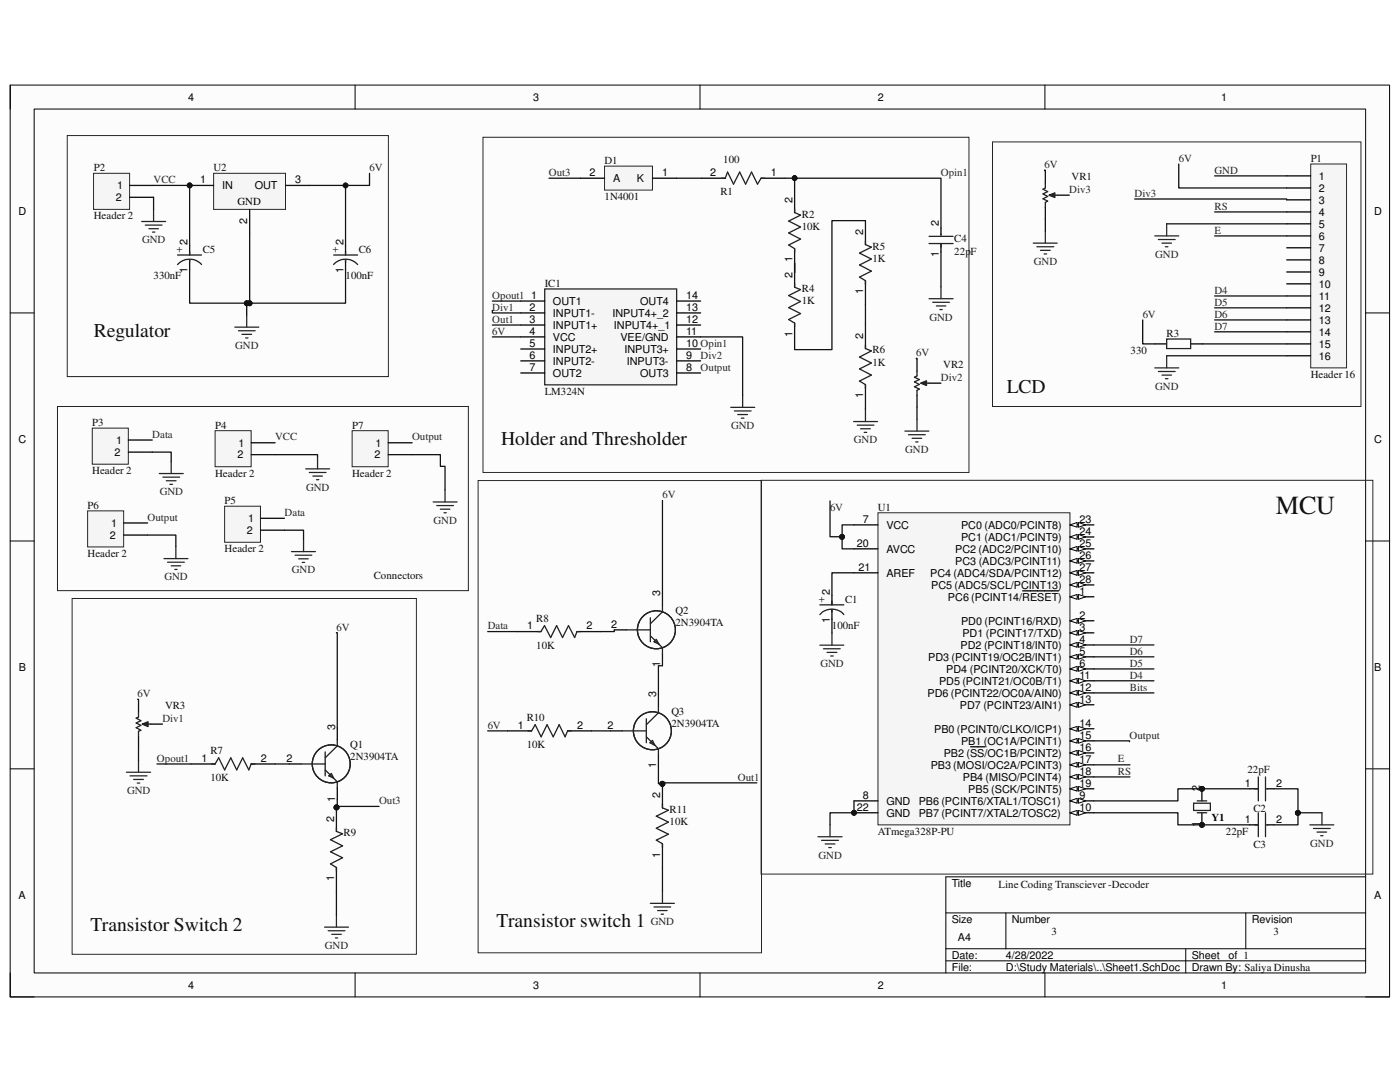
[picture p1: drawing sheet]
<svg xmlns="http://www.w3.org/2000/svg" width="279mm" height="216mm" viewBox="0 0 279 216" stroke-linecap="round" stroke-linejoin="round" font-family="sans-serif">
<path d="M2 17h275.3v181.9h-275.3z" fill-rule="evenodd" fill="#fcfcfc"/>
<path d="M2 17h275.3v181.9h-275.3z" fill="none" stroke="#000" stroke-width=".2"/>
<path d="M6.8 21.8h265.7v172.3h-265.7z" fill-rule="evenodd" fill="#fcfcfc"/>
<g fill="none" stroke="#000" stroke-width=".2">
<path d="M2 17v4.8M70.9 17v4.8M139.7 17v4.8M208.5 17v4.8M6.8 21.8h265.7v172.3h-265.7zM2 62.4h4.8M272.5 62.4h4.8M2 107.9h4.8M272.5 107.9h4.8M2 153.4h4.8M272.5 153.4h4.8M272.5 175h-83.7v19.1"/>
<path d="M2 194.1v4.8h4.8M70.9 194.1v4.8M139.7 194.1v4.8M188.8 182.2h83.7M188.8 189.3h83.7M188.8 191.7h83.7M200.7 182.2v7.1M208.5 194.1v4.8M236.6 189.3v4.8M248.6 182.2v7.1M272.5 198.9h4.8"/>
</g>
<circle cx="170.4" cy="162.2" r=".46" fill="#0e0e0e"/>
<circle cx="170.4" cy="162.2" r=".46" fill="none" stroke="#0e0e0e" stroke-width=".2"/>
<path d="M175.2 102.3h38.3v62.3h-38.3z" fill-rule="evenodd" fill="#f5f5f5"/>
<path d="M175.2 102.3h38.3v62.3h-38.3z" fill="none" stroke="#262626" stroke-width=".2"/>
<path d="M213.5 119.1h4.8" fill="none" stroke="#000" stroke-width=".25"/>
<path d="M213.5 119.1l1.5-.5v1z" fill="#fbfbfb"/>
<path d="M213.5 119.1l1.5-.5v1z" fill="none" stroke="#000" stroke-width=".2"/>
<path d="M215.2 118.6l1.5 .5-1.5 .5z" fill="#fbfbfb"/>
<path d="M215.2 118.6l1.5 .5-1.5 .5z" fill="none" stroke="#000" stroke-width=".2"/>
<path d="M204.1 117.9h7.1M213.5 123.9h4.8" fill="none" stroke="#000" stroke-width=".25"/>
<path d="M213.5 123.9l1.5-.5v1z" fill="#fbfbfb"/>
<path d="M213.5 123.9l1.5-.5v1z" fill="none" stroke="#000" stroke-width=".2"/>
<path d="M215.2 123.4l1.5 .5-1.5 .5z" fill="#fbfbfb"/>
<path d="M215.2 123.4l1.5 .5-1.5 .5z" fill="none" stroke="#000" stroke-width=".2"/>
<path d="M213.5 126.3h4.8" fill="none" stroke="#000" stroke-width=".25"/>
<path d="M213.5 126.3l1.5-.5v.9z" fill="#fbfbfb"/>
<path d="M213.5 126.3l1.5-.5v.9z" fill="none" stroke="#000" stroke-width=".2"/>
<path d="M215.2 125.8l1.5 .5-1.5 .4z" fill="#fbfbfb"/>
<path d="M215.2 125.8l1.5 .5-1.5 .4z" fill="none" stroke="#000" stroke-width=".2"/>
<path d="M213.5 128.7h4.8" fill="none" stroke="#000" stroke-width=".25"/>
<path d="M213.5 128.7l1.5-.5v1z" fill="#fbfbfb"/>
<path d="M213.5 128.7l1.5-.5v1z" fill="none" stroke="#000" stroke-width=".2"/>
<path d="M215.2 128.2l1.5 .5-1.5 .5z" fill="#fbfbfb"/>
<path d="M215.2 128.2l1.5 .5-1.5 .5z" fill="none" stroke="#000" stroke-width=".2"/>
<path d="M213.5 131.1h4.8" fill="none" stroke="#000" stroke-width=".25"/>
<path d="M213.5 131.1l1.5-.5v.9z" fill="#fbfbfb"/>
<path d="M213.5 131.1l1.5-.5v.9z" fill="none" stroke="#000" stroke-width=".2"/>
<path d="M215.2 130.6l1.5 .5-1.5 .4z" fill="#fbfbfb"/>
<path d="M215.2 130.6l1.5 .5-1.5 .4z" fill="none" stroke="#000" stroke-width=".2"/>
<path d="M213.5 133.5h4.8" fill="none" stroke="#000" stroke-width=".25"/>
<path d="M213.5 133.5l1.5-.5v.9z" fill="#fbfbfb"/>
<path d="M213.5 133.5l1.5-.5v.9z" fill="none" stroke="#000" stroke-width=".2"/>
<path d="M215.2 133l1.5 .5-1.5 .4z" fill="#fbfbfb"/>
<path d="M215.2 133l1.5 .5-1.5 .4z" fill="none" stroke="#000" stroke-width=".2"/>
<path d="M170.4 104.7h4.8M170.4 159.8h4.8M213.5 159.8h4.8" fill="none" stroke="#000" stroke-width=".25"/>
<path d="M213.5 159.8l1.5-.5v1z" fill="#fbfbfb"/>
<path d="M213.5 159.8l1.5-.5v1z" fill="none" stroke="#000" stroke-width=".2"/>
<path d="M215.2 159.3l1.5 .5-1.5 .5z" fill="#fbfbfb"/>
<path d="M215.2 159.3l1.5 .5-1.5 .5z" fill="none" stroke="#000" stroke-width=".2"/>
<path d="M213.5 162.2h4.8" fill="none" stroke="#000" stroke-width=".25"/>
<path d="M213.5 162.2l1.5-.5v1z" fill="#fbfbfb"/>
<path d="M213.5 162.2l1.5-.5v1z" fill="none" stroke="#000" stroke-width=".2"/>
<path d="M215.2 161.7l1.5 .5-1.5 .5z" fill="#fbfbfb"/>
<path d="M215.2 161.7l1.5 .5-1.5 .5z" fill="none" stroke="#000" stroke-width=".2"/>
<path d="M213.5 135.8h4.8" fill="none" stroke="#000" stroke-width=".25"/>
<path d="M213.5 135.8l1.5-.4v1z" fill="#fbfbfb"/>
<path d="M213.5 135.8l1.5-.4v1z" fill="none" stroke="#000" stroke-width=".2"/>
<path d="M215.2 135.4l1.5 .4-1.5 .6z" fill="#fbfbfb"/>
<path d="M215.2 135.4l1.5 .4-1.5 .6z" fill="none" stroke="#000" stroke-width=".2"/>
<path d="M213.5 138.3h4.8" fill="none" stroke="#000" stroke-width=".25"/>
<path d="M213.5 138.3l1.5-.5v.9z" fill="#fbfbfb"/>
<path d="M213.5 138.3l1.5-.5v.9z" fill="none" stroke="#000" stroke-width=".2"/>
<path d="M215.2 137.8l1.5 .5-1.5 .4z" fill="#fbfbfb"/>
<path d="M215.2 137.8l1.5 .5-1.5 .4z" fill="none" stroke="#000" stroke-width=".2"/>
<path d="M213.5 140.6h4.8" fill="none" stroke="#000" stroke-width=".25"/>
<path d="M213.5 140.6l1.5-.4v.9z" fill="#fbfbfb"/>
<path d="M213.5 140.6l1.5-.4v.9z" fill="none" stroke="#000" stroke-width=".2"/>
<path d="M215.2 140.2l1.5 .4-1.5 .5z" fill="#fbfbfb"/>
<path d="M215.2 140.2l1.5 .4-1.5 .5z" fill="none" stroke="#000" stroke-width=".2"/>
<path d="M213.5 145.4h4.8" fill="none" stroke="#000" stroke-width=".25"/>
<path d="M213.5 145.4l1.5-.5v1z" fill="#fbfbfb"/>
<path d="M213.5 145.4l1.5-.5v1z" fill="none" stroke="#000" stroke-width=".2"/>
<path d="M215.2 144.9l1.5 .5-1.5 .5z" fill="#fbfbfb"/>
<path d="M215.2 144.9l1.5 .5-1.5 .5z" fill="none" stroke="#000" stroke-width=".2"/>
<path d="M213.5 147.8h4.8" fill="none" stroke="#000" stroke-width=".25"/>
<path d="M213.5 147.8l1.5-.4v.9z" fill="#fbfbfb"/>
<path d="M213.5 147.8l1.5-.4v.9z" fill="none" stroke="#000" stroke-width=".2"/>
<path d="M215.2 147.4l1.5 .4-1.5 .5z" fill="#fbfbfb"/>
<path d="M215.2 147.4l1.5 .4-1.5 .5z" fill="none" stroke="#000" stroke-width=".2"/>
<path d="M213.5 150.2h4.8" fill="none" stroke="#000" stroke-width=".25"/>
<path d="M213.5 150.2l1.5-.5v1z" fill="#fbfbfb"/>
<path d="M213.5 150.2l1.5-.5v1z" fill="none" stroke="#000" stroke-width=".2"/>
<path d="M215.2 149.7l1.5 .5-1.5 .5z" fill="#fbfbfb"/>
<path d="M215.2 149.7l1.5 .5-1.5 .5z" fill="none" stroke="#000" stroke-width=".2"/>
<path d="M193.7 149h2.9M213.5 152.6h4.8" fill="none" stroke="#000" stroke-width=".25"/>
<path d="M213.5 152.6l1.5-.5v1z" fill="#fbfbfb"/>
<path d="M213.5 152.6l1.5-.5v1z" fill="none" stroke="#000" stroke-width=".2"/>
<path d="M215.2 152.1l1.5 .5-1.5 .5z" fill="#fbfbfb"/>
<path d="M215.2 152.1l1.5 .5-1.5 .5z" fill="none" stroke="#000" stroke-width=".2"/>
<path d="M213.5 155h4.8" fill="none" stroke="#000" stroke-width=".25"/>
<path d="M213.5 155l1.5-.5v1z" fill="#fbfbfb"/>
<path d="M213.5 155l1.5-.5v1z" fill="none" stroke="#000" stroke-width=".2"/>
<path d="M215.2 154.5l1.5 .5-1.5 .5z" fill="#fbfbfb"/>
<path d="M215.2 154.5l1.5 .5-1.5 .5z" fill="none" stroke="#000" stroke-width=".2"/>
<path d="M213.5 157.4h4.8" fill="none" stroke="#000" stroke-width=".25"/>
<path d="M213.5 157.4l1.5-.5v1z" fill="#fbfbfb"/>
<path d="M213.5 157.4l1.5-.5v1z" fill="none" stroke="#000" stroke-width=".2"/>
<path d="M215.2 156.9l1.5 .5-1.5 .5z" fill="#fbfbfb"/>
<path d="M215.2 156.9l1.5 .5-1.5 .5z" fill="none" stroke="#000" stroke-width=".2"/>
<path d="M170.4 109.5h4.8M170.4 114.3h4.8M170.4 162.2h4.8" fill="none" stroke="#000" stroke-width=".25"/>
<circle cx="170.4" cy="162.2" r=".46" fill="#0e0e0e"/>
<circle cx="170.4" cy="162.2" r=".46" fill="none" stroke="#0e0e0e" stroke-width=".2"/>
<path d="M213.5 104.7h4.8" fill="none" stroke="#000" stroke-width=".25"/>
<path d="M213.5 104.7l1.5-.4v.9z" fill="#fbfbfb"/>
<path d="M213.5 104.7l1.5-.4v.9z" fill="none" stroke="#000" stroke-width=".2"/>
<path d="M215.2 104.3l1.5 .4-1.5 .5z" fill="#fbfbfb"/>
<path d="M215.2 104.3l1.5 .4-1.5 .5z" fill="none" stroke="#000" stroke-width=".2"/>
<path d="M213.5 107.1h4.8" fill="none" stroke="#000" stroke-width=".25"/>
<path d="M213.5 107.1l1.5-.5v1z" fill="#fbfbfb"/>
<path d="M213.5 107.1l1.5-.5v1z" fill="none" stroke="#000" stroke-width=".2"/>
<path d="M215.2 106.6l1.5 .5-1.5 .5z" fill="#fbfbfb"/>
<path d="M215.2 106.6l1.5 .5-1.5 .5z" fill="none" stroke="#000" stroke-width=".2"/>
<path d="M213.5 109.5h4.8" fill="none" stroke="#000" stroke-width=".25"/>
<path d="M213.5 109.5l1.5-.4v.9z" fill="#fbfbfb"/>
<path d="M213.5 109.5l1.5-.4v.9z" fill="none" stroke="#000" stroke-width=".2"/>
<path d="M215.2 109.1l1.5 .4-1.5 .5z" fill="#fbfbfb"/>
<path d="M215.2 109.1l1.5 .4-1.5 .5z" fill="none" stroke="#000" stroke-width=".2"/>
<path d="M213.5 111.9h4.8" fill="none" stroke="#000" stroke-width=".25"/>
<path d="M213.5 111.9l1.5-.5v1z" fill="#fbfbfb"/>
<path d="M213.5 111.9l1.5-.5v1z" fill="none" stroke="#000" stroke-width=".2"/>
<path d="M215.2 111.4l1.5 .5-1.5 .5z" fill="#fbfbfb"/>
<path d="M215.2 111.4l1.5 .5-1.5 .5z" fill="none" stroke="#000" stroke-width=".2"/>
<path d="M213.5 114.3h4.8" fill="none" stroke="#000" stroke-width=".25"/>
<path d="M213.5 114.3l1.5-.5v1z" fill="#fbfbfb"/>
<path d="M213.5 114.3l1.5-.5v1z" fill="none" stroke="#000" stroke-width=".2"/>
<path d="M215.2 113.8l1.5 .5-1.5 .5z" fill="#fbfbfb"/>
<path d="M215.2 113.8l1.5 .5-1.5 .5z" fill="none" stroke="#000" stroke-width=".2"/>
<path d="M213.5 116.7h4.8" fill="none" stroke="#000" stroke-width=".25"/>
<path d="M213.5 116.7l1.5-.5v1z" fill="#fbfbfb"/>
<path d="M213.5 116.7l1.5-.5v1z" fill="none" stroke="#000" stroke-width=".2"/>
<path d="M215.2 116.2l1.5 .5-1.5 .5z" fill="#fbfbfb"/>
<path d="M215.2 116.2l1.5 .5-1.5 .5z" fill="none" stroke="#000" stroke-width=".2"/>
<path d="M249.4 157.4h1.7M252.8 157.4h1.5M249.4 164.6h1.7M252.8 164.6h1.5" fill="none" stroke="#000" stroke-width=".25"/>
<path d="M250.4 157.4h.7M251.1 155v4.8M252.6 155v4.8M252.8 157.4h.2M250.4 164.6h.7M251.1 162.2v4.8M252.6 162.2v4.8M252.8 164.6h.2" fill="none" stroke="#1c1c1c" stroke-width=".25"/>
<g fill="none" stroke="#262626" stroke-width=".25">
<path d="M163.6 128.7h4.8M164.3 129.5h3.4M165.1 130.2h1.9M165.8 130.9h.5M166 126.3v2.4M163.2 167h4.9M164 167.7h3.3M164.7 168.4h1.9M165.4 169.1h.5M165.7 164.6v2.4M261.4 164.6h4.8M262.1 165.3h3.4"/>
<path d="M262.8 166h2M263.6 166.8h.4M263.8 162.2v2.4"/>
</g>
<path d="M151.9 95.8h122.1v78.6h-122.1z" fill="none" stroke="#262626" stroke-width=".2"/>
<circle cx="239.9" cy="164.6" r=".47" fill="#0e0e0e"/>
<circle cx="239.9" cy="164.6" r=".47" fill="none" stroke="#0e0e0e" stroke-width=".2"/>
<circle cx="239.9" cy="157.4" r=".47" fill="#0e0e0e"/>
<circle cx="239.9" cy="157.4" r=".47" fill="none" stroke="#0e0e0e" stroke-width=".2"/>
<path d="M239.9 162.2v2.4" fill="none" stroke="#000" stroke-width=".25"/>
<circle cx="239.9" cy="164.6" r=".47" fill="#0e0e0e"/>
<circle cx="239.9" cy="164.6" r=".47" fill="none" stroke="#0e0e0e" stroke-width=".2"/>
<path d="M239.9 157.4v2.4" fill="none" stroke="#000" stroke-width=".25"/>
<circle cx="239.9" cy="157.4" r=".47" fill="#0e0e0e"/>
<circle cx="239.9" cy="157.4" r=".47" fill="none" stroke="#0e0e0e" stroke-width=".2"/>
<path d="M238.9 159.8h1.9M238.2 160.3h3.4v1.4h-3.4zM238.9 162.2h1.9" fill="none" stroke="#1c1c1c" stroke-width=".25"/>
<path d="M261.6 32.7h7.1v40.7h-7.1z" fill-rule="evenodd" fill="#f5f5f5"/>
<path d="M198.1 28.3h73.5v52.8h-73.5zM261.6 32.7h7.1v40.7h-7.1z" fill="none" stroke="#262626" stroke-width=".2"/>
<g fill="none" stroke="#000" stroke-width=".25">
<path d="M256.8 35.1h4.8M256.8 37.5h4.8M256.8 39.9h4.8M256.8 42.3h4.8M256.8 44.7h4.8M256.8 47.1h4.8M256.8 49.4h4.8M256.8 51.9h4.8M256.8 54.3h4.8M256.8 56.6h4.8M256.8 59.1h4.8M230.5 68.6h2.3"/>
<path d="M237.6 68.6h2.4M256.8 61.4h4.8M256.8 63.8h4.8M256.8 66.2h4.8M256.8 68.6h4.8M256.8 71h4.8M166 118.8v1.9M166 121.7v1.9"/>
</g>
<path d="M232.8 67.6h4.8v2h-4.8zM166 120v.7M163.6 122.6a3.1 3.1 0 0 1 4.8 0M163.6 120.7h4.8M166 121.7v.4" fill="none" stroke="#1c1c1c" stroke-width=".25"/>
<path d="M230.5 47.1h4.7M231.2 47.8h3.3M231.9 48.5h1.9M232.6 49.2h.5M232.8 44.7v2.4M230.5 73.4h4.7M231.2 74.1h3.3M231.9 74.8h1.9M232.6 75.6h.5M232.8 71v2.4" fill="none" stroke="#262626" stroke-width=".25"/>
<circle cx="132.2" cy="156.4" r=".49" fill="#0e0e0e"/>
<circle cx="132.2" cy="156.4" r=".49" fill="none" stroke="#0e0e0e" stroke-width=".2"/>
<path d="M132.2 156.4v4.8M132.2 168.4v4.7" fill="none" stroke="#000" stroke-width=".25"/>
<circle cx="132.2" cy="156.4" r=".49" fill="#0e0e0e"/>
<circle cx="132.2" cy="156.4" r=".49" fill="none" stroke="#0e0e0e" stroke-width=".2"/>
<path d="M132.2 160.5v.7l1.2 .5-2.4 1.2 2.4 1.1-2.4 1.3 2.4 1.2-2.4 1.1 1.2 .8v.7" fill="none" stroke="#1c1c1c" stroke-width=".25"/>
<circle cx="37.8" cy="37" r=".46" fill="#0e0e0e"/>
<circle cx="37.8" cy="37" r=".46" fill="none" stroke="#0e0e0e" stroke-width=".2"/>
<path d="M42.6 34.6h14.4v7.2h-14.4z" fill-rule="evenodd" fill="#f5f5f5"/>
<path d="M42.6 34.6h14.4v7.2h-14.4z" fill="none" stroke="#262626" stroke-width=".2"/>
<path d="M37.8 37h4.8" fill="none" stroke="#000" stroke-width=".26"/>
<circle cx="37.8" cy="37" r=".46" fill="#0e0e0e"/>
<circle cx="37.8" cy="37" r=".46" fill="none" stroke="#0e0e0e" stroke-width=".2"/>
<path d="M57 37h4.8M37.8 49v1.9M37.8 51.9v1.9M49.8 41.8v4.8M69 49v1.9M69 51.9v1.9" fill="none" stroke="#000" stroke-width=".26"/>
<path d="M35.4 52.8l1-.7 1.1-.4 1 .1 .7 .2 1 .8M35.4 50.9h4.8M37.8 50.2v.7M37.8 51.9v.4M66.6 52.8l1-.8 1-.3 1.4 .2 .9 .4 .5 .5M66.6 50.9h4.8M69 50.2v.7M69 51.9v.4" fill="none" stroke="#1c1c1c" stroke-width=".26"/>
<path d="M18.7 34.6h7.2v7.2h-7.2z" fill-rule="evenodd" fill="#f5f5f5"/>
<path d="M18.7 34.6h7.2v7.2h-7.2z" fill="none" stroke="#262626" stroke-width=".2"/>
<path d="M25.9 37h4.7M25.9 39.4h4.7" fill="none" stroke="#000" stroke-width=".26"/>
<path d="M28.3 44.2h4.8M29 44.9h3.3M29.7 45.6h1.9M30.4 46.3h.5M30.6 41.8v2.4M46.9 65.3h4.7M47.6 66h3.3M48.3 66.7h1.9M49 67.4h.5M49.2 62.9v2.4" fill="none" stroke="#262626" stroke-width=".26"/>
<path d="M120.6 33.1h9.6v4.8h-9.6z" fill-rule="evenodd" fill="#f5f5f5"/>
<path d="M120.6 33.1h9.6v4.8h-9.6z" fill="none" stroke="#262626" stroke-width=".2"/>
<path d="M115.9 35.6h4.7M130.2 35.6h4.8M103.2 126h4.7M115.1 126h4.8M101.3 145.8h4.8M113.3 145.8h4.8" fill="none" stroke="#000" stroke-width=".25"/>
<path d="M132.2 177.9v2.4M129.8 180.3h4.8M130.5 181h3.4M131.2 181.7h1.9M132 182.4h.4" fill="none" stroke="#262626" stroke-width=".25"/>
<path d="M107.2 126h.7l.8-1.2 1.2 2.4 1.2-2.4 1.2 2.4 1.2-2.4 1.2 2.4 .4-1.2h.8M105.4 145.8h.7l.7-1.2 1.2 2.4 1.2-2.4 1.2 2.4 1.2-2.4 1.2 2.4 .5-1.2h.7" fill="none" stroke="#1c1c1c" stroke-width=".25"/>
<circle cx="67.2" cy="161.1" r=".48" fill="#0e0e0e"/>
<circle cx="67.2" cy="161.1" r=".48" fill="none" stroke="#0e0e0e" stroke-width=".2"/>
<path d="M67.1 161.1v4.8M67.1 173.1v4.8" fill="none" stroke="#000" stroke-width=".25"/>
<circle cx="67.2" cy="161.1" r=".48" fill="#0e0e0e"/>
<circle cx="67.2" cy="161.1" r=".48" fill="none" stroke="#0e0e0e" stroke-width=".2"/>
<path d="M144 35.6h.7l.5-1.3 1.2 2.4 1.2-2.4 1.2 2.4 1.2-2.4 1.2 2.4 .7-1.1h.7M158.6 41.7v.7l1.2 .5-2.4 1.2 2.4 1.2-2.4 1.2 2.4 1.2-2.4 1.2 1.2 .7v.7M158.6 56.6v.7l1.2 .5-2.4 1.2 2.4 1.2-2.4 1.2 2.4 1.2-2.4 1.2 1.2 .7v.7M172.7 48.1v.7l1.2 .5-2.4 1.2 2.4 1.2-2.4 1.2 2.4 1.2-2.4 1.2 1.2 .7v.7M172.7 68.8v.8l1.2 .4-2.4 1.2 2.4 1.2-2.4 1.2 2.4 1.2-2.4 1.2 1.2 .8v.7M42.2 152.4h.7l.7-1.2 1.2 2.4 1.3-2.4 1.1 2.4 1.2-2.4 1.3 2.4 .4-1.2h.7M67.1 165.2v.7l1.3 .5-2.4 1.2 2.4 1.2-2.4 1.2 2.4 1.2-2.4 1.2 1.1 .7v.7" fill="none" stroke="#1c1c1c" stroke-width=".25"/>
<g fill="none" stroke="#262626" stroke-width=".25">
<path d="M185.4 59.6h4.8M187.8 57.2v2.4M186.1 60.3h3.4M186.9 61h1.9M187.6 61.8h.4M170.3 84.1h4.8M171.1 84.8h3.3M171.7 85.6h2M172.5 86.3h.5M172.7 81.7v2.4M64.8 185h4.8M65.5 185.7h3.3"/>
<path d="M66.2 186.4h1.9M66.9 187.2h.5M67.1 182.6v2.4"/>
</g>
<path d="M140 35.6h4.7M151.9 35.6h4.8M158.6 37.6v4.8M158.6 49.6v7.7M172.7 44v4.8M172.7 56v4.8M158.6 64.5v4.8M172.7 64.8v4.8M172.7 76.8v4.7M38.1 152.4h4.8M50.1 152.4h4.8" fill="none" stroke="#000" stroke-width=".25"/>
<path d="M17.5 101.9h7.2v7.2h-7.2z" fill-rule="evenodd" fill="#f5f5f5"/>
<path d="M13.4 27.1h64.1v48h-64.1zM96.4 27.4h97v66.9h-97zM95.4 95.9h56.6v94.2h-56.6zM14.4 119.4h68.7v71h-68.7zM17.5 101.9h7.2v7.2h-7.2z" fill="none" stroke="#262626" stroke-width=".2"/>
<path d="M24.7 104.4h4.8M24.7 106.8h4.8" fill="none" stroke="#000" stroke-width=".25"/>
<path d="M18.4 85.4h7.2v7.2h-7.2z" fill-rule="evenodd" fill="#f5f5f5"/>
<path d="M18.4 85.4h7.2v7.2h-7.2z" fill="none" stroke="#262626" stroke-width=".2"/>
<path d="M25.6 87.8h4.8M25.6 90.2h4.8" fill="none" stroke="#000" stroke-width=".25"/>
<path d="M42.9 85.9h7.2v7.2h-7.2z" fill-rule="evenodd" fill="#f5f5f5"/>
<path d="M42.9 85.9h7.2v7.2h-7.2z" fill="none" stroke="#262626" stroke-width=".2"/>
<g fill="none" stroke="#000" stroke-width=".25">
<path d="M187.8 45.5v1.4M187.8 48.6v1.7M50.1 88.3h4.8M50.1 90.7h4.8M132.2 118.5v2.4M122.6 125.7h2.4M131.4 138.6v2.5M132.2 130.5v2.3M57.7 152.4h2.4M67.3 145.2v2.4M67.3 157.2v2.4M121.8 145.8h2.4"/>
<path d="M131.4 150.6v2.4"/>
</g>
<g fill="none" stroke="#1c1c1c" stroke-width=".25">
<path d="M185.4 48.6h4.8M185.4 47.2h4.8M187.8 46.7v.2M187.8 48.6v.7M125 125.7h4.8M129.8 123.3v4.8M129.8 126.9l2.4 2.3v1.3M130.5 128.1l.5-.5 .5 .9zM132.2 120.9v1.2l-2.4 2.4M60.1 152.4h4.8M64.9 150v4.8M64.9 153.6l2.4 2.4v1.2"/>
<path d="M65.6 154.8l.5-.5 .5 1zM67.3 147.6v1.2l-2.4 2.4M124.2 145.8h4.8M129 143.4v4.8M129 147l2.4 2.4v1.2M129.7 148.2l.5-.5 .5 1zM131.4 141.1v1.1l-2.4 2.4"/>
<circle cx="131" cy="125.7" r="3.8"/>
<circle cx="66.1" cy="152.4" r="3.8"/>
<circle cx="130.2" cy="145.8" r="3.8"/>
</g>
<g fill="none" stroke="#262626" stroke-width=".25">
<path d="M31.8 94.5h4.8M32.5 95.2h3.4M33.2 95.9h1.9M33.9 96.6h.5M34.2 92.1v2.4M61 93.6h4.8M61.7 94.3h3.4M62.4 95h1.9M63.2 95.7h.4M63.4 91.1v2.5M32.7 111.5h4.8M33.4 112.2h3.4"/>
<path d="M34.2 112.9h1.9M34.9 113.6h.4M35.1 109.1v2.4"/>
</g>
<path d="M70.3 85.9h7.2v7.2h-7.2z" fill-rule="evenodd" fill="#f5f5f5"/>
<path d="M70.3 85.9h7.2v7.2h-7.2z" fill="none" stroke="#262626" stroke-width=".2"/>
<path d="M77.5 88.3h4.8M77.5 90.7h4.8" fill="none" stroke="#000" stroke-width=".25"/>
<path d="M88.8 97.7v2.5M86.4 100.2h4.8M87.2 100.9h3.3M87.9 101.6h1.9M88.6 102.3h.5" fill="none" stroke="#262626" stroke-width=".25"/>
<path d="M108.7 57.7h26.3v19.1h-26.3z" fill-rule="evenodd" fill="#f5f5f5"/>
<path d="M108.7 57.7h26.3v19.1h-26.3zM148.2 78.9v2.4M145.8 81.3h4.8M146.6 82h3.3M147.2 82.7h2M148 83.4h.5" fill="none" stroke="#262626" stroke-width=".25"/>
<g fill="none" stroke="#000" stroke-width=".25">
<path d="M103.9 60.1h4.8M103.9 62.4h4.8M103.9 64.9h4.8M103.9 67.2h4.8M103.9 69.6h4.8M103.9 72h4.8M103.9 74.4h4.8M135 60.1h4.8M135 62.4h4.8M135 64.9h4.8M135 67.2h4.8M135 69.6h4.8"/>
<path d="M135 72h4.8M135 74.4h4.8"/>
</g>
<path d="M44.8 101h7.2v7.2h-7.2z" fill-rule="evenodd" fill="#f5f5f5"/>
<path d="M44.8 101h7.2v7.2h-7.2z" fill="none" stroke="#262626" stroke-width=".2"/>
<path d="M52 103.4h4.8M52 105.8h4.8M27.6 139.7v2.4M30.1 144.5h2.3" fill="none" stroke="#000" stroke-width=".25"/>
<path d="M58.2 110.1h4.7M58.9 110.8h3.3M59.6 111.5h1.9M60.3 112.2h.5M60.6 107.7v2.4M25.2 154.1h4.9M26 154.8h3.3M26.7 155.5h1.9M27.4 156.3h.5M27.6 151.7v2.4" fill="none" stroke="#262626" stroke-width=".25"/>
<path d="M28.8 144.5h1.3" fill="none" stroke="#1c1c1c" stroke-width=".25"/>
<path d="M28.4 144.5l1.1-.5v1z" fill="#1c1c1c"/>
<path d="M184.2 76.5h1.2M27.6 142.1v1l-.4 .2 .9 .5-.9 .5 .9 .4-.9 .5 .9 .5-.5 .2v1M28.4 144.5l1.1-.5v1z" fill="none" stroke="#1c1c1c" stroke-width=".25"/>
<path d="M183 71.7v2.4M185.4 76.5h2.4M27.6 146.9v2.4" fill="none" stroke="#000" stroke-width=".25"/>
<path d="M180.6 86h4.8M181.3 86.7h3.4M182 87.5h1.9M182.8 88.2h.4M183 83.7v2.3" fill="none" stroke="#262626" stroke-width=".25"/>
<path d="M183.7 76.5l1.2-.5v.9z" fill="#1c1c1c"/>
<path d="M209.8 38.9h1.2M183 74.1v.9l-.5 .3 1 .4-1 .5 1 .5-1 .5 1 .4-.5 .3v1M183.7 76.5l1.2-.5v.9z" fill="none" stroke="#1c1c1c" stroke-width=".25"/>
<path d="M208.6 34.2v2.3M211 38.9h2.4M183 78.9v2.3" fill="none" stroke="#000" stroke-width=".25"/>
<path d="M206.2 48.5h4.8M206.9 49.2h3.4M207.6 50h2M208.4 50.7h.5M208.6 46.1v2.4" fill="none" stroke="#262626" stroke-width=".25"/>
<path d="M209.3 38.9l1.2-.4v.9z" fill="#1c1c1c"/>
<path d="M208.6 36.5v1l-.4 .3 .9 .4-.9 .5 .9 .5-.9 .5 .9 .4-.5 .3v1M209.3 38.9l1.2-.4v.9z" fill="none" stroke="#1c1c1c" stroke-width=".25"/>
<path d="M208.6 41.4v2.3" fill="none" stroke="#000" stroke-width=".25"/>
<path d="M249.4 157.4h-14.3v2.4h-16.8" fill="none" stroke="#0e0e0e" stroke-width=".25"/>
<circle cx="239.9" cy="157.4" r=".47" fill="#0e0e0e"/>
<circle cx="239.9" cy="157.4" r=".47" fill="none" stroke="#0e0e0e" stroke-width=".2"/>
<path d="M218.3 162.2h16.8v2.4h14.3" fill="none" stroke="#0e0e0e" stroke-width=".25"/>
<circle cx="239.9" cy="164.6" r=".47" fill="#0e0e0e"/>
<circle cx="239.9" cy="164.6" r=".47" fill="none" stroke="#0e0e0e" stroke-width=".2"/>
<path d="M259 162.2h4.8" fill="none" stroke="#0e0e0e" stroke-width=".25"/>
<circle cx="259" cy="162.2" r=".49" fill="#0e0e0e"/>
<circle cx="259" cy="162.2" r=".49" fill="none" stroke="#0e0e0e" stroke-width=".2"/>
<path d="M170.4 159.8v2.4h-4.7v2.4" fill="none" stroke="#0e0e0e" stroke-width=".25"/>
<circle cx="170.4" cy="162.2" r=".46" fill="#0e0e0e"/>
<circle cx="170.4" cy="162.2" r=".46" fill="none" stroke="#0e0e0e" stroke-width=".2"/>
<path d="M165.7 99.9v7.2h2.4" fill="none" stroke="#0e0e0e" stroke-width=".25"/>
<circle cx="168" cy="107.1" r=".49" fill="#0e0e0e"/>
<circle cx="168" cy="107.1" r=".49" fill="none" stroke="#0e0e0e" stroke-width=".2"/>
<g fill="none" stroke="#0e0e0e" stroke-width=".25">
<path d="M226.4 39.7h30.4v.2M235.2 32.7v4.8h21.6M242.4 35.1h14.4M232.8 44.7h24M242.4 42.3h14.4M242.4 47.1h14.4M242.4 59.1h14.4M228 63.8v4.8h2.5M232.8 71h24M240 68.6h16.8M242.4 61.4h14.4M242.4 63.8h14.4"/>
<path d="M242.4 66.2h14.4M170.4 104.7h-2.3v4.8h2.3M218.3 128.7h12M218.3 131.1h12M218.3 133.5h12M218.3 135.8h12M218.3 138.3h12M218.3 147.8h7.1v.2M218.3 155h7.2M218.3 152.6h7.2"/>
</g>
<circle cx="168" cy="107.1" r=".49" fill="#0e0e0e"/>
<circle cx="168" cy="107.1" r=".49" fill="none" stroke="#0e0e0e" stroke-width=".2"/>
<path d="M254.3 157.4h4.7v7.2h-4.7" fill="none" stroke="#0e0e0e" stroke-width=".25"/>
<circle cx="259" cy="162.2" r=".49" fill="#0e0e0e"/>
<circle cx="259" cy="162.2" r=".49" fill="none" stroke="#0e0e0e" stroke-width=".2"/>
<path d="M170.4 114.3h-4.4v4.5M166 123.6v2.7" fill="none" stroke="#0e0e0e" stroke-width=".25"/>
<path d="M61.8 37h7.2v12" fill="none" stroke="#0e0e0e" stroke-width=".26"/>
<circle cx="69" cy="37" r=".46" fill="#0e0e0e"/>
<circle cx="69" cy="37" r=".46" fill="none" stroke="#0e0e0e" stroke-width=".2"/>
<path d="M30.6 37h7.2v12" fill="none" stroke="#0e0e0e" stroke-width=".26"/>
<circle cx="37.8" cy="37" r=".46" fill="#0e0e0e"/>
<circle cx="37.8" cy="37" r=".46" fill="none" stroke="#0e0e0e" stroke-width=".2"/>
<path d="M73.7 34.6v2.4h-4.7" fill="none" stroke="#0e0e0e" stroke-width=".26"/>
<circle cx="69" cy="37" r=".46" fill="#0e0e0e"/>
<circle cx="69" cy="37" r=".46" fill="none" stroke="#0e0e0e" stroke-width=".2"/>
<path d="M30.6 39.4v2.4M49.2 60.5v2.4" fill="none" stroke="#0e0e0e" stroke-width=".26"/>
<circle cx="49.3" cy="60.5" r=".48" fill="#0e0e0e"/>
<circle cx="49.3" cy="60.5" r=".48" fill="none" stroke="#0e0e0e" stroke-width=".2"/>
<path d="M49.8 46.6v13.9" fill="none" stroke="#0e0e0e" stroke-width=".26"/>
<circle cx="49.8" cy="60.5" r=".49" fill="#0e0e0e"/>
<circle cx="49.8" cy="60.5" r=".49" fill="none" stroke="#0e0e0e" stroke-width=".2"/>
<path d="M135 35.6h5M156.7 35.6h1.9v2M97.3 126h5.9M97.3 145.8h4M67.1 177.9v4.7M132.2 173.1v4.8" fill="none" stroke="#0e0e0e" stroke-width=".25"/>
<circle cx="158.6" cy="35.5" r=".48" fill="#0e0e0e"/>
<circle cx="158.6" cy="35.5" r=".48" fill="none" stroke="#0e0e0e" stroke-width=".2"/>
<path d="M109.6 35.6h6.3M158.6 35.6h29.2v9.9M158.6 52.5v1.9M187.8 50.3v6.9M172.7 81.5v.2" fill="none" stroke="#0e0e0e" stroke-width=".25"/>
<circle cx="158.6" cy="35.5" r=".48" fill="#0e0e0e"/>
<circle cx="158.6" cy="35.5" r=".48" fill="none" stroke="#0e0e0e" stroke-width=".2"/>
<path d="M30.4 90.2h3.8v1.9M54.9 90.7h8.5v.4M132.2 99.9v18.6M29.5 106.8h5.6v2.3M67.1 126.2h.2v19M122.6 125.7v.3h-2.7M54.9 152.4h2.8M118.1 145.8h3.7M131.4 153v3.4h.8v-.2h18.8" fill="none" stroke="#0e0e0e" stroke-width=".25"/>
<circle cx="132.2" cy="156.4" r=".49" fill="#0e0e0e"/>
<circle cx="132.2" cy="156.4" r=".49" fill="none" stroke="#0e0e0e" stroke-width=".2"/>
<path d="M98.3 61.9v.5h5.6M98.3 60.1h5.6M98.3 64.9h5.6M98.3 67.2h5.6M139.8 67.2h8.4v11.7M82.3 90.7h5.6v2.3h.9v4.7M132.2 132.8h-.8v5.8M31.3 152.4h6.8M67.3 159.6v1.5h-.2v-.2h8.5" fill="none" stroke="#0e0e0e" stroke-width=".25"/>
<circle cx="67.2" cy="161.1" r=".48" fill="#0e0e0e"/>
<circle cx="67.2" cy="161.1" r=".48" fill="none" stroke="#0e0e0e" stroke-width=".2"/>
<path d="M208.4 34h.2v.2M208.6 43.7v2.4M182.8 71.5h.2v.2M183 81.2v2.5M56.8 105.8h3.8v1.9M27.5 139.5h.1v.2M27.6 149.3v2.4" fill="none" stroke="#0e0e0e" stroke-width=".25"/>
<path d="M37.8 53.8v6.7h31.2v-6.7" fill="none" stroke="#0e0e0e" stroke-width=".26"/>
<circle cx="49.3" cy="60.5" r=".48" fill="#0e0e0e"/>
<circle cx="49.3" cy="60.5" r=".48" fill="none" stroke="#0e0e0e" stroke-width=".2"/>
<circle cx="49.8" cy="60.5" r=".49" fill="#0e0e0e"/>
<circle cx="49.8" cy="60.5" r=".49" fill="none" stroke="#0e0e0e" stroke-width=".2"/>
<path d="M172.7 44h-6.7v25.8h-7.4v-.5M172.7 60.8v4" fill="none" stroke="#0e0e0e" stroke-width=".25"/>
<path d="M11.5 81.1h82v36.8h-82z" fill="none" stroke="#262626" stroke-width=".2"/>
<text font-size="5.2" fill="#0e0e0e" x="254.6" y="102.6">MCU</text>
<g font-size="3.9" fill="#0e0e0e">
<text x="18.7" y="67.3">Regulator</text>
<text x="200.9" y="78.4">LCD</text>
<text x="100" y="88.8">Holder and Thresholder</text>
<text x="18" y="185.8">Transistor Switch 2</text>
<text x="99.1" y="184.9">Transistor switch 1</text>
</g>
<g font-size="2.2">
<text x="37.5" y="20.1">4</text>
<text x="106.4" y="20.1">3</text>
<text x="175.2" y="20.1">2</text>
<text x="243.7" y="20.1">1</text>
<text x="117.6" y="35.1">2</text>
<text x="132.2" y="35.1">1</text>
<text x="141.7" y="35.1">2</text>
<text x="153.8" y="35.1">1</text>
<text x="263.2" y="35.9">1</text>
<text x="23.1" y="40.2">2</text>
<text x="23.4" y="37.8">1</text>
<text x="39.9" y="36.6">1</text>
<text x="44.3" y="37.8">IN</text>
<text x="47.4" y="40.9">GND</text>
<text x="50.8" y="37.8">OUT</text>
<text x="58.9" y="36.6">3</text>
<text x="122.3" y="36.3">A</text>
<text x="127.1" y="36.3">K</text>
<text x="158.2" y="40.5" transform="rotate(-90 158.2 40.5)">2</text>
<text x="263.2" y="38.3">2</text>
<text x="263.2" y="40.6">3</text>
<text x="3.7" y="42.9">D</text>
<text x="49.4" y="44.8" transform="rotate(-90 49.4 44.8)">2</text>
<text x="172.3" y="46.9" transform="rotate(-90 172.3 46.9)">2</text>
<text x="187.4" y="45" transform="rotate(-90 187.4 45)">2</text>
<text x="263.2" y="43.1">4</text>
<text x="263.2" y="45.4">5</text>
<text x="263.2" y="47.8">6</text>
<text x="274.2" y="42.9">D</text>
<text x="37.4" y="49" transform="rotate(-90 37.4 49)">2</text>
<text x="68.5" y="49" transform="rotate(-90 68.5 49)">2</text>
<text x="158.2" y="52.3" transform="rotate(-90 158.2 52.3)">1</text>
<text x="187.4" y="51.3" transform="rotate(-90 187.4 51.3)">1</text>
<text x="263.2" y="50.2">7</text>
<text x="263.2" y="52.6">8</text>
<text x="37.4" y="54.6" transform="rotate(-90 37.4 54.6)">1</text>
<text x="68.5" y="54.6" transform="rotate(-90 68.5 54.6)">1</text>
<text x="106" y="59.6">1</text>
<text x="136.9" y="59.6">14</text>
<text x="158.2" y="55.4" transform="rotate(-90 158.2 55.4)">2</text>
<text x="172.3" y="58.7" transform="rotate(-90 172.3 58.7)">1</text>
<text x="263.2" y="55">9</text>
<text x="263.2" y="57.4">10</text>
<text x="263.2" y="59.8">11</text>
<text x="105.7" y="62">2</text>
<text x="105.7" y="64.4">3</text>
<text x="110.4" y="60.8">OUT1</text>
<text x="110.4" y="63.2">INPUT1-</text>
<text x="110.4" y="65.6">INPUT1+</text>
<text x="122.2" y="63.2">INPUT4+_2</text>
<text x="122.5" y="65.6">INPUT4+_1</text>
<text x="127.8" y="60.8">OUT4</text>
<text x="136.9" y="64.4">12</text>
<text x="136.9" y="62">13</text>
<text x="263.2" y="62.2">12</text>
<text x="263.2" y="64.6">13</text>
<text x="105.7" y="66.8">4</text>
<text x="105.7" y="69.2">5</text>
<text x="105.7" y="71.6">6</text>
<text x="110.4" y="68">VCC</text>
<text x="110.4" y="70.4">INPUT2+</text>
<text x="123.8" y="68">VEE/GND</text>
<text x="124.6" y="70.4">INPUT3+</text>
<text x="136.9" y="66.8">11</text>
<text x="136.9" y="69.2">10 Opin1</text>
<text x="136.9" y="71.6">9</text>
<text x="158.2" y="67.2" transform="rotate(-90 158.2 67.2)">1</text>
<text x="172.3" y="67.6" transform="rotate(-90 172.3 67.6)">2</text>
<text x="263.2" y="67">14</text>
<text x="263.2" y="69.4">15</text>
<text x="263.2" y="71.8">16</text>
<text x="105.7" y="74">7</text>
<text x="110.4" y="72.8">INPUT2-</text>
<text x="110.4" y="75.2">OUT2</text>
<text x="125.1" y="72.8">INPUT3-</text>
<text x="127.8" y="75.2">OUT3</text>
<text x="136.9" y="74">8</text>
<text x="172.3" y="79.5" transform="rotate(-90 172.3 79.5)">1</text>
<text x="3.7" y="88.3">C</text>
<text x="23.2" y="88.6">1</text>
<text x="47.6" y="89.1">1</text>
<text x="75" y="89.1">1</text>
<text x="274.2" y="88.3">C</text>
<text x="22.9" y="91">2</text>
<text x="47.4" y="91.5">2</text>
<text x="74.7" y="91.5">2</text>
<text x="21.9" y="107.5">2</text>
<text x="22.2" y="105.1">1</text>
<text x="49.2" y="106.6">2</text>
<text x="49.5" y="104.2">1</text>
<text x="172.2" y="104.3">7</text>
<text x="176.9" y="105.5">VCC</text>
<text x="191.8" y="105.5">PC0 (ADC0/PCINT8)</text>
<text x="191.8" y="107.9">PC1 (ADC1/PCINT9)</text>
<text x="215.4" y="104.3">23</text>
<text x="215.4" y="106.7">24</text>
<text x="171" y="109.1">20</text>
<text x="171.3" y="113.9">21</text>
<text x="176.9" y="110.3">AVCC</text>
<text x="190.6" y="110.3">PC2 (ADC2/PCINT10)</text>
<text x="190.6" y="112.7">PC3 (ADC3/PCINT11)</text>
<text x="215.4" y="109.1">25</text>
<text x="215.4" y="111.5">26</text>
<text x="215.4" y="113.9">27</text>
<text x="131.7" y="119" transform="rotate(-90 131.7 119)">3</text>
<text x="165.6" y="118.8" transform="rotate(-90 165.6 118.8)">2</text>
<text x="176.9" y="115.1">AREF</text>
<text x="185.6" y="115.1">PC4 (ADC4/SDA/PCINT12)</text>
<text x="185.8" y="117.5">PC5 (ADC5/SCL/PCINT13)</text>
<text x="189.2" y="119.8">PC6 (PCINT14/RESET)</text>
<text x="215.4" y="118.7">1</text>
<text x="215.4" y="116.3">28</text>
<text x="105.2" y="125.6">1</text>
<text x="117.1" y="125.6">2</text>
<text x="122" y="125.2">2</text>
<text x="165.6" y="124.4" transform="rotate(-90 165.6 124.4)">1</text>
<text x="191.8" y="124.6">PD0 (PCINT16/RXD)</text>
<text x="215.4" y="123.4">2</text>
<text x="215.4" y="125.9">3</text>
<text x="185.3" y="131.8">PD3 (PCINT19/OC2B/INT1)</text>
<text x="191.7" y="129.5">PD2 (PCINT18/INT0)</text>
<text x="192.1" y="127">PD1 (PCINT17/TXD)</text>
<text x="215.4" y="128.2">4</text>
<text x="215.4" y="130.6">5</text>
<text x="3.8" y="133.9">B</text>
<text x="131.7" y="133.2" transform="rotate(-90 131.7 133.2)">1</text>
<text x="187.4" y="136.6">PD5 (PCINT21/OC0B/T1)</text>
<text x="188.8" y="134.2">PD4 (PCINT20/XCK/T0)</text>
<text x="215.4" y="135.4">11</text>
<text x="215.4" y="137.8">12</text>
<text x="215.4" y="133">6</text>
<text x="274.3" y="133.9">B</text>
<text x="131" y="139.1" transform="rotate(-90 131 139.1)">3</text>
<text x="185.1" y="139">PD6 (PCINT22/OC0A/AIN0)</text>
<text x="191.6" y="141.4">PD7 (PCINT23/AIN1)</text>
<text x="215.4" y="140.2">13</text>
<text x="66.9" y="145.8" transform="rotate(-90 66.9 145.8)">3</text>
<text x="103.4" y="145.4">1</text>
<text x="115.2" y="145.4">2</text>
<text x="121.2" y="145.4">2</text>
<text x="186.4" y="146.2">PB0 (PCINT0/CLKO/ICP1)</text>
<text x="191.8" y="148.6">PB1 (OC1A/PCINT1)</text>
<text x="215.4" y="145">14</text>
<text x="215.4" y="147.4">15</text>
<text x="215.4" y="149.8">16</text>
<text x="40.2" y="152">1</text>
<text x="52" y="152">2</text>
<text x="57.1" y="152">2</text>
<text x="131" y="153.3" transform="rotate(-90 131 153.3)">1</text>
<text x="185.8" y="153.4">PB3 (MOSI/OC2A/PCINT3)</text>
<text x="188.3" y="151">PB2 (SS/OC1B/PCINT2)</text>
<text x="192.2" y="155.8">PB4 (MISO/PCINT4)</text>
<text x="215.4" y="152.2">17</text>
<text x="215.4" y="154.6">18</text>
<text x="66.9" y="159.9" transform="rotate(-90 66.9 159.9)">1</text>
<text x="131.7" y="159.3" transform="rotate(-90 131.7 159.3)">2</text>
<text x="171" y="161.8">22</text>
<text x="172.2" y="159.3">8</text>
<text x="176.9" y="160.6">GND</text>
<text x="183.3" y="160.6">PB6 (PCINT6/XTAL1/TOSC1)</text>
<text x="193.3" y="158.2">PB5 (SCK/PCINT5)</text>
<text x="215.4" y="159.3">9</text>
<text x="215.4" y="161.8">10</text>
<text x="215.4" y="157">19</text>
<text x="239.4" y="157.9" transform="rotate(-90 239.4 157.9)">2</text>
<text x="248.4" y="157">1</text>
<text x="254.7" y="157">2</text>
<text x="66.7" y="164" transform="rotate(-90 66.7 164)">2</text>
<text x="176.9" y="162.9">GND</text>
<text x="183.3" y="162.9">PB7 (PCINT7/XTAL2/TOSC2)</text>
<text x="239.4" y="164.9" transform="rotate(-90 239.4 164.9)">1</text>
<text x="241.8" y="163.9">Y1</text>
<text x="248.4" y="164.2">1</text>
<text x="254.7" y="164.2">2</text>
<text x="131.7" y="171.1" transform="rotate(-90 131.7 171.1)">1</text>
<text x="3.7" y="179.3">A</text>
<text x="66.7" y="175.8" transform="rotate(-90 66.7 175.8)">1</text>
<text x="189.9" y="176.9">Title</text>
<text x="274.2" y="179.3">A</text>
<text x="189.9" y="184.1">Size</text>
<text x="201.9" y="184.1">Number</text>
<text x="249.8" y="184.1">Revision</text>
<text x="189.9" y="191.3">Date:</text>
<text x="191.2" y="187.7">A4</text>
<text x="200.7" y="191.3">4/28/2022</text>
<text x="237.8" y="191.3">Sheet</text>
<text x="245.2" y="191.3">of 1</text>
<text x="37.5" y="197.3">4</text>
<text x="106.4" y="197.3">3</text>
<text x="175.2" y="197.3">2</text>
<text x="189.9" y="193.7">File:</text>
<text x="200.7" y="193.7">D:\Study Materials\..\Sheet1.SchDoc</text>
<text x="237.8" y="193.7">Drawn By: Saliya Dinusha</text>
<text x="243.7" y="197.3">1</text>
</g>
<g font-size="2.2" fill="#0e0e0e">
<text x="18.7" y="34.2">P2</text>
<text x="42.6" y="34.2">U2</text>
<text x="120.6" y="32.7">D1</text>
<text x="144.4" y="32.6">100</text>
<text x="213.9" y="35.9">VR1</text>
<text x="261.6" y="32.3">P1</text>
<text x="120.6" y="39.9">1N4001</text>
<text x="143.8" y="38.9">R1</text>
<text x="18.7" y="43.7">Header 2</text>
<text x="160" y="43.4">R2</text>
<text x="160" y="45.8">10K</text>
<text x="35.2" y="50.5">+</text>
<text x="40.5" y="50.5">C5</text>
<text x="66.3" y="50.5">+</text>
<text x="71.6" y="50.5">C6</text>
<text x="174.2" y="49.8">R5</text>
<text x="174.2" y="52.2">1K</text>
<text x="190.5" y="48.4">C4</text>
<text x="190.5" y="50.8">22pF</text>
<text x="30.6" y="55.7">330nF</text>
<text x="69" y="55.7">100nF</text>
<text x="108.7" y="57.2">IC1</text>
<text x="160" y="58.3">R4</text>
<text x="160" y="60.7">1K</text>
<text x="174.2" y="70.5">R6</text>
<text x="225.6" y="70.6">330</text>
<text x="232.8" y="67.2">R3</text>
<text x="174.2" y="72.9">1K</text>
<text x="188.3" y="73.4">VR2</text>
<text x="261.6" y="75.4">Header 16</text>
<text x="108.7" y="78.8">LM324N</text>
<text x="18.4" y="85">P3</text>
<text x="42.9" y="85.5">P4</text>
<text x="70.3" y="85.5">P7</text>
<text x="18.4" y="94.6">Header 2</text>
<text x="42.9" y="95.1">Header 2</text>
<text x="70.3" y="95.1">Header 2</text>
<text x="17.5" y="101.5">P6</text>
<text x="44.8" y="100.6">P5</text>
<text x="175.2" y="101.9">U1</text>
<text x="17.5" y="111.1">Header 2</text>
<text x="44.8" y="110.2">Header 2</text>
<text x="74.6" y="115.5">Connectors</text>
<text x="107" y="124.2">R8</text>
<text x="134.8" y="122.6">Q2</text>
<text x="134.8" y="125">2N3904TA</text>
<text x="163.4" y="120.3">+</text>
<text x="166" y="125.5">100nF</text>
<text x="168.7" y="120.3">C1</text>
<text x="107" y="129.4">10K</text>
<text x="32.9" y="141.4">VR3</text>
<text x="105.1" y="143.9">R10</text>
<text x="134" y="142.7">Q3</text>
<text x="69.9" y="149.4">Q1</text>
<text x="105.1" y="149.2">10K</text>
<text x="134" y="145.2">2N3904TA</text>
<text x="42" y="150.5">R7</text>
<text x="42" y="155.8">10K</text>
<text x="69.9" y="151.7">2N3904TA</text>
<text x="249" y="154.3">22pF</text>
<text x="250.1" y="162">C2</text>
<text x="68.6" y="166.9">R9</text>
<text x="133.6" y="162.2">R11</text>
<text x="133.6" y="164.6">10K</text>
<text x="175.2" y="166.5">ATmega328P-PU</text>
<text x="244.6" y="166.5">22pF</text>
<text x="250.1" y="169.2">C3</text>
<text x="199.3" y="177.2">Line Coding Transciever -Decoder</text>
<text x="209.8" y="186.5">3</text>
<text x="254.1" y="186.5">3</text>
</g>
<g font-size="2.2" fill="#262626">
<text x="73.7" y="34.2">6V</text>
<text x="109.6" y="35.1">Out3</text>
<text x="187.8" y="35.1">Opin1</text>
<text x="208.4" y="33.5">6V</text>
<text x="235.2" y="32.3">6V</text>
<text x="242.4" y="34.7">GND</text>
<text x="30.6" y="36.6">VCC</text>
<text x="213.4" y="38.5">Div3</text>
<text x="226.4" y="39.2">Div3</text>
<text x="242.4" y="41.8">RS</text>
<text x="242.4" y="46.6">E</text>
<text x="28.4" y="48.5">GND</text>
<text x="206.3" y="52.9">GND</text>
<text x="230.5" y="51.4">GND</text>
<text x="98.3" y="59.6">Opout1</text>
<text x="242.4" y="58.6">D4</text>
<text x="98.3" y="64.4">Out1</text>
<text x="98.3" y="62">Div1</text>
<text x="185.5" y="64">GND</text>
<text x="228" y="63.4">6V</text>
<text x="242.4" y="61">D5</text>
<text x="242.4" y="63.4">D6</text>
<text x="242.4" y="65.8">D7</text>
<text x="46.9" y="69.6">GND</text>
<text x="98.3" y="66.8">6V</text>
<text x="139.8" y="71.6">Div2</text>
<text x="182.8" y="71">6V</text>
<text x="139.8" y="74">Output</text>
<text x="187.8" y="76">Div2</text>
<text x="230.5" y="77.7">GND</text>
<text x="30.4" y="87.4">Data</text>
<text x="54.9" y="87.9">VCC</text>
<text x="82.3" y="87.9">Output</text>
<text x="145.9" y="85.6">GND</text>
<text x="170.4" y="88.5">GND</text>
<text x="180.7" y="90.4">GND</text>
<text x="31.9" y="98.8">GND</text>
<text x="61.1" y="97.9">GND</text>
<text x="132.2" y="99.4">6V</text>
<text x="165.7" y="101.9">6V</text>
<text x="29.5" y="103.9">Output</text>
<text x="56.8" y="103">Data</text>
<text x="86.5" y="104.5">GND</text>
<text x="32.8" y="115.8">GND</text>
<text x="58.3" y="114.4">GND</text>
<text x="67.1" y="125.8">6V</text>
<text x="97.3" y="125.6">Data</text>
<text x="225.5" y="128.2">D7</text>
<text x="225.5" y="130.6">D6</text>
<text x="163.7" y="133.1">GND</text>
<text x="225.5" y="133">D5</text>
<text x="225.5" y="135.4">D4</text>
<text x="225.5" y="137.8">Bits</text>
<text x="27.5" y="139.1">6V</text>
<text x="32.4" y="144.1">Div1</text>
<text x="97.3" y="145.4">6V</text>
<text x="225.4" y="147.4">Output</text>
<text x="31.3" y="152">Opout1</text>
<text x="147.3" y="155.7">Out1</text>
<text x="223.1" y="154.6">RS</text>
<text x="223.1" y="152.1">E</text>
<text x="25.4" y="158.4">GND</text>
<text x="75.7" y="160.4">Out3</text>
<text x="163.4" y="171.3">GND</text>
<text x="261.5" y="168.9">GND</text>
<text x="129.9" y="184.6">GND</text>
<text x="64.9" y="189.3">GND</text>
</g>
</svg>
